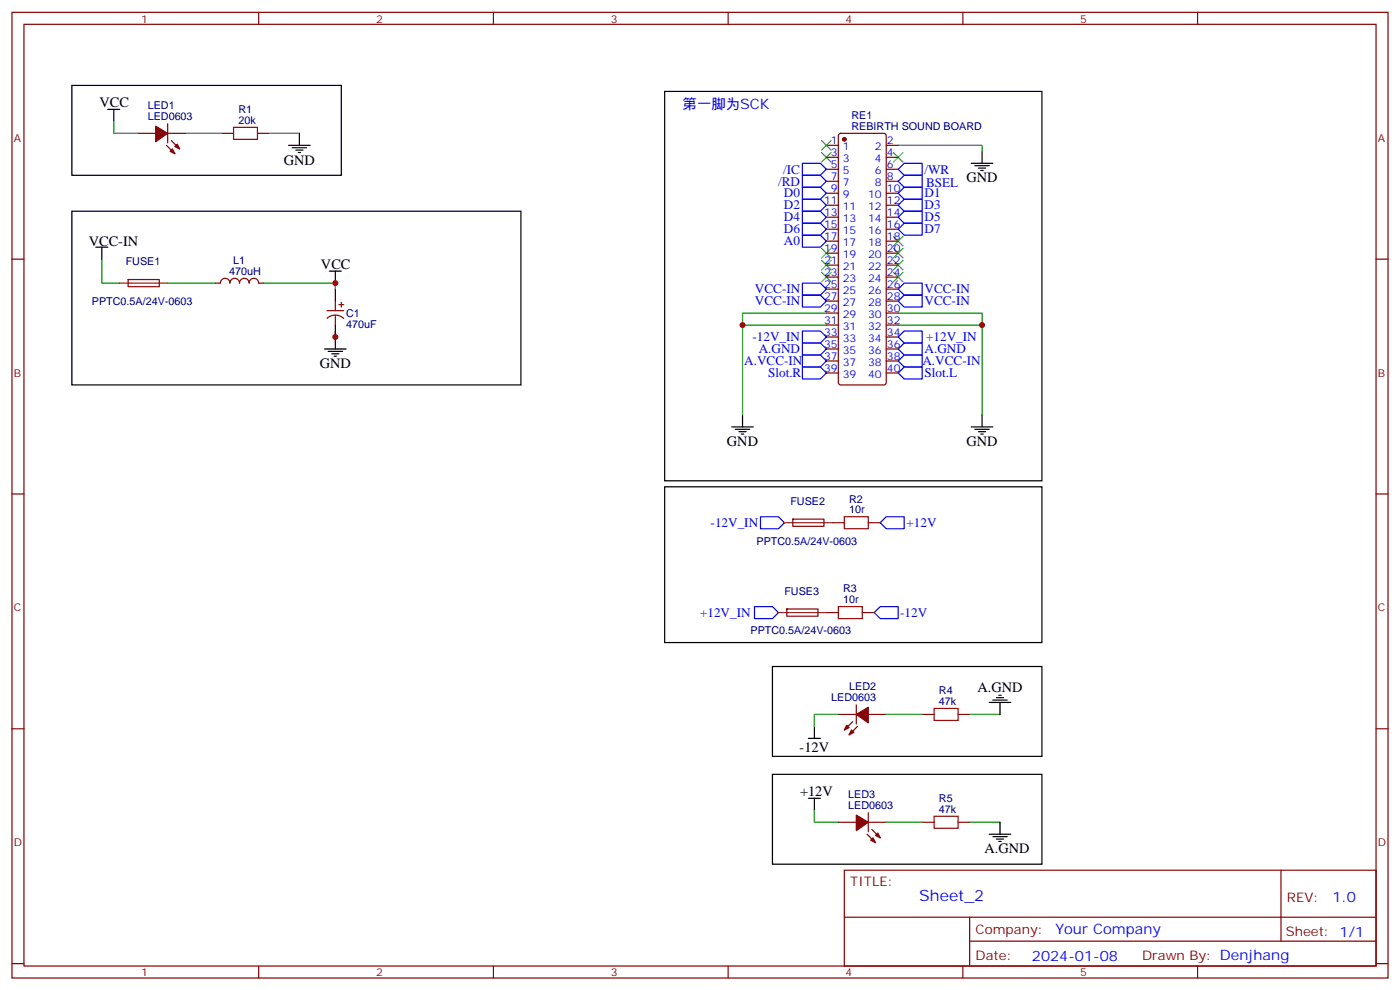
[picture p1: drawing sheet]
<svg xmlns="http://www.w3.org/2000/svg" width="412mm" height="292mm" viewBox="0 0 412 292" stroke-linecap="round" stroke-linejoin="round" font-family="sans-serif">
<g fill="none" stroke="#870000" stroke-width=".35">
<path d="M3.5 3.6h405.4v284.4h-405.4zM7.1 7.2h398.2v277.2h-398.2zM76.2 3.6v3.6M145.3 3.6v3.6M214.5 3.6v3.6M283.6 3.6v3.6M352.8 3.6v3.6M40.6 39.3h5.3M49.4 36.4v5.7M49.4 39.3h5.3M65.3 39.3h3.5M75.8 39.3h3.6"/>
<path d="M247.2 39.5l.4-.2h12.7l.5 .2 .3 .5v72.6l-.3 .5-.5 .2h-12.7l-.4-.2-.3-.5v-72.6zM49 42.8l2.5 2.5M50.4 41.4l2.5 2.5M243.4 42.8h3.5M243.4 46.3h3.5M243.4 49.8h3.5M243.4 53.4h3.5M243.4 56.9h3.5M261.1 42.8h3.5M261.1 46.3h3.5M261.1 49.8h3.5M261.1 53.4h3.5"/>
<path d="M261.1 56.9h3.5M3.5 76.3h3.6M243.4 60.4h3.5M243.4 64h3.5M243.4 67.5h3.5M243.4 71h3.5M243.4 74.5h3.5M243.4 78.1h3.5M261.1 60.4h3.5M261.1 64h3.5M261.1 67.5h3.5M261.1 71h3.5"/>
<path d="M261.1 74.5h3.5M261.1 78.1h3.5M405.3 76.3h3.6M37.8 82.3h9.1v2.1h-9.1zM63.5 83.4h1.4a1.41 1.41 0 0 1 1.4-1.4 1.41 1.41 0 0 1 1.4 1.4 1.41 1.41 0 0 1 1.4-1.4 1.41 1.41 0 0 1 1.5 1.4 1.41 1.41 0 0 1 1.4-1.4 1.41 1.41 0 0 1 1.4 1.4 1.41 1.41 0 0 1 1.4-1.4 1.41 1.41 0 0 1 1.4 1.4h1.4M96.3 91.5h4.9M96.3 93.7a3.5 3.5 0 0 1 5 .1M98.8 88.7v2.8M98.8 92.9v2.8M99.8 89.7h1.4M100.5 89v1.4M243.4 99.2h3.5"/>
<path d="M243.4 95.7h3.5M243.4 92.2h3.5M243.4 88.7h3.5M243.4 85.1h3.5M243.4 81.6h3.5M261.1 99.2h3.5M261.1 95.7h3.5M261.1 92.2h3.5M261.1 88.7h3.5M261.1 85.1h3.5M261.1 81.6h3.5M243.4 109.8h3.5"/>
<path d="M243.4 106.3h3.5M243.4 102.8h3.5M261.1 109.8h3.5M261.1 106.3h3.5M261.1 102.8h3.5M3.5 145.5h3.6M233.6 152.9h9.1v2l-9.1 .1zM245.2 153.9h3.5M255.8 153.9h3.5M405.3 145.5h3.6M231.8 179.3h9.1v2.1h-9.1zM243.4 180.4h3.5"/>
<path d="M254 180.4h3.5M3.5 214.6h3.6M246.9 210.4h5.3M251.2 212.5l-2.5 2.4M252.2 207.5v5.7M252.6 213.9l-2.5 2.5M255.8 210.4h5.3M271.6 210.4h3.6M282.2 210.4h3.6M405.3 214.6h3.6M255.8 239.3v5.6M246.9 242.1h5.3"/>
<path d="M248.7 256.2h156.6v28.2h-156.6zM255.4 245.6l2.5 2.5M255.8 242.1h5.3M256.8 244.2l2.5 2.5M271.6 242.1h3.6M282.2 242.1h3.6M377.3 256.2v20.9M248.7 270.1h156.5M285.6 277.1h119.6M285.6 270.1v14.1M3.5 283.7h3.6M76.2 284.4v3.6"/>
<path d="M145.3 284.4v3.6M214.5 284.4v3.6M283.6 284.4v3.6M352.8 284.4v3.6M405.3 283.7h3.6"/>
</g>
<g fill="none" stroke="#008700" stroke-width=".35">
<path d="M33.5 35.7v3.6h7.1M54.7 39.3h10.6M79.4 39.3h8.8M264.6 42.8h24.7v1.8M30 76.3v7.1h5.3M49.4 83.4h14.1M77.6 83.4h21.2v1.7M98.8 97.5v1.7M218.7 95.7h24.7M243.4 92.2h-24.7v30M264.6 95.7h24.7M264.6 92.2h24.7v30"/>
<path d="M246.9 210.4h-7v3.5M261.1 210.4h10.5M285.8 210.4h8.8M239.9 238.6v3.5h7M261.1 242.1h10.5M285.8 242.1h8.8"/>
</g>
<g fill="none" stroke="#000" stroke-width=".35">
<path d="M21.2 25.2h79.3v26.4h-79.3zM31.7 32.2h3.6M33.5 32.2v3.5M88.2 39.3v3.5M195.8 26.9h111.1v114.7h-111.1zM85 42.8h6.4M86.1 43.5h4.2M87.1 44.2h2.2M87.8 44.9h.7M286.1 48.1h6.4M287.2 48.8h4.2M288.2 49.5h2.1"/>
<path d="M288.9 50.2h.7M289.3 44.6v3.5M21.2 62.2h132.3v51.1h-132.3zM28.2 72.8h3.5M30 72.8v3.5M97 79.8h3.5M98.8 79.8v3.6M98.8 85.1v3.6M98.8 95.7v7.1M95.6 102.8h6.4M96.7 103.5h4.2M97.7 104.2h2.1"/>
<path d="M98.4 104.9h.7M215.5 125.7h6.4M216.6 126.4h4.2M217.7 127.1h2.1M218.4 127.8h.7M218.7 122.2v3.5M286.1 125.7h6.4M287.2 126.4h4.2M288.2 127.1h2.1M288.9 127.8h.7M289.3 122.2v3.5M195.8 143.3h111.1v45.9h-111.1z"/>
<path d="M227.5 196.3h79.4v26.4h-79.4zM238.1 217.4h3.6M239.9 213.9v3.5M291.4 206.8h6.3M292.5 206.1h4.2M293.5 205.4h2.1M294.2 204.7h.7M294.6 206.8v3.6M227.5 228h79.4v26.5h-79.4zM238.1 235.1h3.6M239.9 235.1v3.5M291.4 245.6h6.3"/>
<path d="M292.5 246.3h4.2M293.5 247.1h2.1M294.2 247.8h.7M294.6 242.1v3.5"/>
</g>
<g fill="#870000" stroke="#870000" stroke-width=".35">
<path d="M45.9 37.1l3.5 2.2-3.5 2.4z"/>
<path d="M50.1 44.6l.7-.7 .7 1.4z"/>
<path d="M51.5 43.1l.7-.7 .7 1.5z"/>
<path d="M252.2 240l3.6 2.1-3.6 2.5z"/>
<path d="M257.2 246.7l.7 1.4-1.4-.7z"/>
<path d="M257.9 246l.7-.7 .7 1.4z"/>
<path d="M252.2 210.4l3.6-2.2v4.6z"/>
<path d="M250.8 214.9l.7 .8-1.4 .7z"/>
<path d="M249.4 213.5l.7 .7-1.4 .7z"/>
<circle cx="248.7" cy="41" r=".53"/>
</g>
<path d="M68.8 37.5h7v3.5h-7zM248.7 152.2h7.1v3.5h-7.1zM246.9 178.6h7.1v3.5h-7.1zM275.2 208.6h7v3.5h-7zM275.2 240.3h7v3.6h-7z" fill="none" stroke="#a10000" stroke-width=".35"/>
<path d="M35.3 83.4h14.1M231.1 153.9h14.1M229.3 180.4h14.1" fill="none" stroke="#8c2424" stroke-width=".35"/>
<g fill="none" stroke="#00f" stroke-width=".35">
<path d="M236.4 48.1h5.3l1.7 1.7-1.7 1.8h-5.3zM236.4 51.6h5.3l1.7 1.8-1.7 1.7h-5.3zM236.4 55.1h5.3l1.7 1.8-1.7 1.8h-5.3zM236.4 58.7h5.3l1.7 1.7-1.7 1.8h-5.3zM266.3 51.6h5.3v3.5h-5.3l-1.7-1.7zM266.3 48.1h5.3v3.5h-5.3l-1.7-1.8zM266.3 55.1h5.3v3.6h-5.3l-1.7-1.8zM266.3 58.7h5.3v3.5h-5.3l-1.7-1.8zM236.4 62.2h5.3l1.7 1.8-1.7 1.7h-5.3zM236.4 65.7h5.3l1.7 1.8-1.7 1.8h-5.3zM236.4 69.3h5.3l1.7 1.7-1.7 1.8h-5.3zM266.3 62.2h5.3v3.5h-5.3l-1.7-1.7z"/>
<path d="M266.3 65.7h5.3v3.6h-5.3l-1.7-1.8zM236.4 83.4h5.3l1.7 1.7-1.7 1.8h-5.3zM236.4 86.9h5.3l1.7 1.8-1.7 1.7h-5.3zM236.4 97.5h5.3l1.7 1.7-1.7 1.8h-5.3zM266.3 83.4h5.3v3.5h-5.3l-1.7-1.8zM266.3 86.9h5.3v3.5h-5.3l-1.7-1.7zM266.3 97.5h5.3v3.5h-5.3l-1.7-1.8zM236.4 101h5.3l1.7 1.8-1.7 1.7h-5.3zM236.4 104.5h5.3l1.7 1.8-1.7 1.8h-5.3zM236.4 108.1h5.3l1.7 1.7-1.7 1.8h-5.3zM264.6 106.3l1.7-1.8h5.3v3.6h-5.3zM266.3 101h5.3v3.5h-5.3l-1.7-1.7z"/>
<path d="M266.3 108.1h5.3v3.5h-5.3l-1.7-1.8zM224 152.2h5.3l1.8 1.7-1.8 1.8h-5.3zM259.3 153.9l1.8-1.7h5.2v3.5h-5.2zM222.2 178.6h5.3l1.8 1.8-1.8 1.7h-5.3zM259.3 178.6h5.3v3.5h-5.3l-1.8-1.7z"/>
</g>
<g fill="none" stroke="#3c3" stroke-width=".35">
<path d="M242 44.9l2.8 2.8M242 41.4l2.8 2.8M244.8 44.9l-2.8 2.8M244.8 41.4l-2.8 2.8M263.2 44.9l2.8 2.8M266 44.9l-2.8 2.8M242 73.1l2.8 2.9M242 76.7l2.8 2.8M244.8 73.1l-2.8 2.9M244.8 76.7l-2.8 2.8M263.2 73.1l2.8 2.9M263.2 76.7l2.8 2.8"/>
<path d="M263.2 69.6l2.8 2.8M266 73.1l-2.8 2.9M266 76.7l-2.8 2.8M266 69.6l-2.8 2.8M242 80.2l2.8 2.8M244.8 80.2l-2.8 2.8M263.2 80.2l2.8 2.8M266 80.2l-2.8 2.8"/>
</g>
<g fill="#c00">
<circle cx="98.8" cy="99.2" r=".88"/>
<circle cx="98.8" cy="83.4" r=".88"/>
<circle cx="218.7" cy="95.7" r=".88"/>
<circle cx="289.3" cy="95.7" r=".88"/>
</g>
<text font-size="4.6" fill="#00f" x="270.8" y="265.3">Sheet_2</text>
<g font-size="4.2">
<text x="29.3" y="31.5">VCC</text>
<text x="83.6" y="48.4">GND</text>
<text x="284.7" y="53.7">GND</text>
<text x="26.1" y="72.4">VCC-IN</text>
<text x="94.5" y="79.1">VCC</text>
<text x="94.2" y="108.4">GND</text>
<text x="214.1" y="131.3">GND</text>
<text x="284.7" y="131.3">GND</text>
<text x="287.9" y="203.6">A.GND</text>
<text x="235.5" y="221.4">-12V</text>
<text x="235.7" y="234.4">+12V</text>
<text x="290" y="251.3">A.GND</text>
</g>
<g font-size="4.2" fill="#00f">
<text x="201.1" y="32.2">第一脚为SCK</text>
<text x="392.5" y="265.5">1.0</text>
<text x="310.9" y="275">Your Company</text>
<text x="304" y="282.9">2024-01-08</text>
</g>
<g font-size="3.9" fill="#00f">
<text x="230.7" y="51.1">/IC</text>
<text x="272.3" y="51.1">/WR</text>
<text x="229.2" y="54.6">/RD</text>
<text x="230.9" y="58.2">D0</text>
<text x="272.3" y="58.1">D1</text>
<text x="272.8" y="55.1">BSEL</text>
<text x="230.9" y="61.6">D2</text>
<text x="230.9" y="65.1">D4</text>
<text x="272.3" y="61.6">D3</text>
<text x="272.3" y="65.1">D5</text>
<text x="230.9" y="68.7">D6</text>
<text x="272.3" y="68.7">D7</text>
<text x="230.9" y="72.3">A0</text>
<text x="222.4" y="86.4">VCC-IN</text>
<text x="222.4" y="89.9">VCC-IN</text>
<text x="272.3" y="86.4">VCC-IN</text>
<text x="272.3" y="89.9">VCC-IN</text>
<text x="221.7" y="100.5">-12V_IN</text>
<text x="272.8" y="100.5">+12V_IN</text>
<text x="219.2" y="107.5">A.VCC-IN</text>
<text x="223.5" y="104">A.GND</text>
<text x="271.7" y="107.5">A.VCC-IN</text>
<text x="272.3" y="104">A.GND</text>
<text x="226.3" y="111.1">Slot.R</text>
<text x="272.3" y="111.1">Slot.L</text>
<text x="209.3" y="155.2">-12V_IN</text>
<text x="267" y="155.2">+12V</text>
<text x="206.2" y="181.6">+12V_IN</text>
<text x="265.2" y="181.6">-12V</text>
</g>
<g font-size="3.9" fill="#800">
<text x="250.5" y="260.8">TITLE:</text>
<text x="379.1" y="265.5">REV:</text>
<text x="287.4" y="275">Company:</text>
<text x="378.7" y="275.6">Sheet: 1/1</text>
<text x="287.4" y="282.7">Date:</text>
<text x="336.4" y="282.8">Drawn By: Denjhang</text>
</g>
<g font-size="3.2" fill="#800">
<text x="41.6" y="6.6">1</text>
<text x="110.8" y="6.6">2</text>
<text x="179.9" y="6.6">3</text>
<text x="249.1" y="6.6">4</text>
<text x="318.2" y="6.6">5</text>
<text x="4.1" y="41.7">A</text>
<text x="405.9" y="41.7">A</text>
<text x="4.1" y="110.9">B</text>
<text x="405.9" y="110.9">B</text>
<text x="4.1" y="180">C</text>
<text x="405.9" y="180">C</text>
<text x="4.1" y="249.2">D</text>
<text x="405.9" y="249.2">D</text>
<text x="41.6" y="287.4">1</text>
<text x="110.8" y="287.4">2</text>
<text x="179.9" y="287.4">3</text>
<text x="249.1" y="287.4">4</text>
<text x="318.2" y="287.4">5</text>
</g>
<g font-size="3.2" fill="#000080">
<text x="43.5" y="35.4">LED0603</text>
<text x="43.5" y="32.2">LED1</text>
<text x="70.2" y="33.3">R1</text>
<text x="250.8" y="35.1">RE1</text>
<text x="70.2" y="36.4">20k</text>
<text x="250.8" y="38.2">REBIRTH SOUND BOARD</text>
<text x="68.7" y="77.7">L1</text>
<text x="37" y="78.1">FUSE1</text>
<text x="67.5" y="81">470uH</text>
<text x="27.1" y="89.8">PPTC0.5A/24V-0603</text>
<text x="102" y="93.3">C1</text>
<text x="102" y="96.5">470uF</text>
<text x="232.8" y="148.7">FUSE2</text>
<text x="250.1" y="148">R2</text>
<text x="250.1" y="151.1">10r</text>
<text x="222.8" y="160.4">PPTC0.5A/24V-0603</text>
<text x="231.1" y="175.1">FUSE3</text>
<text x="248.4" y="177.6">10r</text>
<text x="248.4" y="174.4">R3</text>
<text x="221.1" y="186.8">PPTC0.5A/24V-0603</text>
<text x="250.2" y="203.3">LED2</text>
<text x="244.9" y="206.5">LED0603</text>
<text x="276.6" y="207.5">47k</text>
<text x="276.6" y="204.4">R4</text>
<text x="249.9" y="238.2">LED0603</text>
<text x="249.9" y="235.1">LED3</text>
<text x="276.6" y="239.3">47k</text>
<text x="276.6" y="236.1">R5</text>
</g>
<g font-size="3.2" fill="#00f">
<text x="244.8" y="42.4">1</text>
<text x="244.8" y="46">3</text>
<text x="248.2" y="44.2">1</text>
<text x="248.2" y="47.7">3</text>
<text x="257.7" y="47.7">4</text>
<text x="257.7" y="44.2">2</text>
<text x="261.2" y="46">4</text>
<text x="261.2" y="42.4">2</text>
<text x="244.8" y="49.5">5</text>
<text x="244.8" y="53">7</text>
<text x="248.2" y="51.3">5</text>
<text x="257.7" y="51.3">6</text>
<text x="261.2" y="53">8</text>
<text x="261.2" y="49.5">6</text>
<text x="244.8" y="56.6">9</text>
<text x="248.2" y="54.8">7</text>
<text x="248.2" y="58.3">9</text>
<text x="255.7" y="58.3">10</text>
<text x="257.7" y="54.8">8</text>
<text x="261.2" y="56.6">10</text>
<text x="242.7" y="60.1">11</text>
<text x="242.7" y="63.6">13</text>
<text x="248.2" y="61.8">11</text>
<text x="248.2" y="65.4">13</text>
<text x="255.7" y="65.4">14</text>
<text x="255.7" y="61.8">12</text>
<text x="261.2" y="63.6">14</text>
<text x="261.2" y="60.1">12</text>
<text x="242.7" y="67.1">15</text>
<text x="242.7" y="70.7">17</text>
<text x="248.2" y="68.9">15</text>
<text x="255.7" y="68.9">16</text>
<text x="261.2" y="70.7">18</text>
<text x="261.2" y="67.1">16</text>
<text x="242.7" y="74.2">19</text>
<text x="242.7" y="77.7">21</text>
<text x="248.2" y="72.4">17</text>
<text x="248.2" y="76">19</text>
<text x="255.7" y="76">20</text>
<text x="255.7" y="72.4">18</text>
<text x="261.2" y="77.7">22</text>
<text x="261.2" y="74.2">20</text>
<text x="242.7" y="81.2">23</text>
<text x="248.2" y="79.5">21</text>
<text x="248.2" y="83">23</text>
<text x="255.7" y="83">24</text>
<text x="255.7" y="79.5">22</text>
<text x="261.2" y="81.2">24</text>
<text x="242.7" y="84.8">25</text>
<text x="242.7" y="88.3">27</text>
<text x="248.2" y="86.5">25</text>
<text x="255.7" y="86.5">26</text>
<text x="261.2" y="88.3">28</text>
<text x="261.2" y="84.8">26</text>
<text x="242.7" y="91.8">29</text>
<text x="242.7" y="95.4">31</text>
<text x="248.2" y="90.1">27</text>
<text x="248.2" y="93.6">29</text>
<text x="255.7" y="93.6">30</text>
<text x="255.7" y="90.1">28</text>
<text x="261.2" y="95.4">32</text>
<text x="261.2" y="91.8">30</text>
<text x="242.7" y="98.9">33</text>
<text x="248.2" y="97.1">31</text>
<text x="248.2" y="100.6">33</text>
<text x="255.7" y="100.6">34</text>
<text x="255.7" y="97.1">32</text>
<text x="261.2" y="98.9">34</text>
<text x="242.7" y="102.4">35</text>
<text x="242.7" y="105.9">37</text>
<text x="248.2" y="104.2">35</text>
<text x="248.2" y="107.7">37</text>
<text x="255.7" y="107.7">38</text>
<text x="255.7" y="104.2">36</text>
<text x="261.2" y="105.9">38</text>
<text x="261.2" y="102.4">36</text>
<text x="242.7" y="109.5">39</text>
<text x="248.2" y="111.2">39</text>
<text x="255.7" y="111.2">40</text>
<text x="261.2" y="109.5">40</text>
</g>
</svg>
